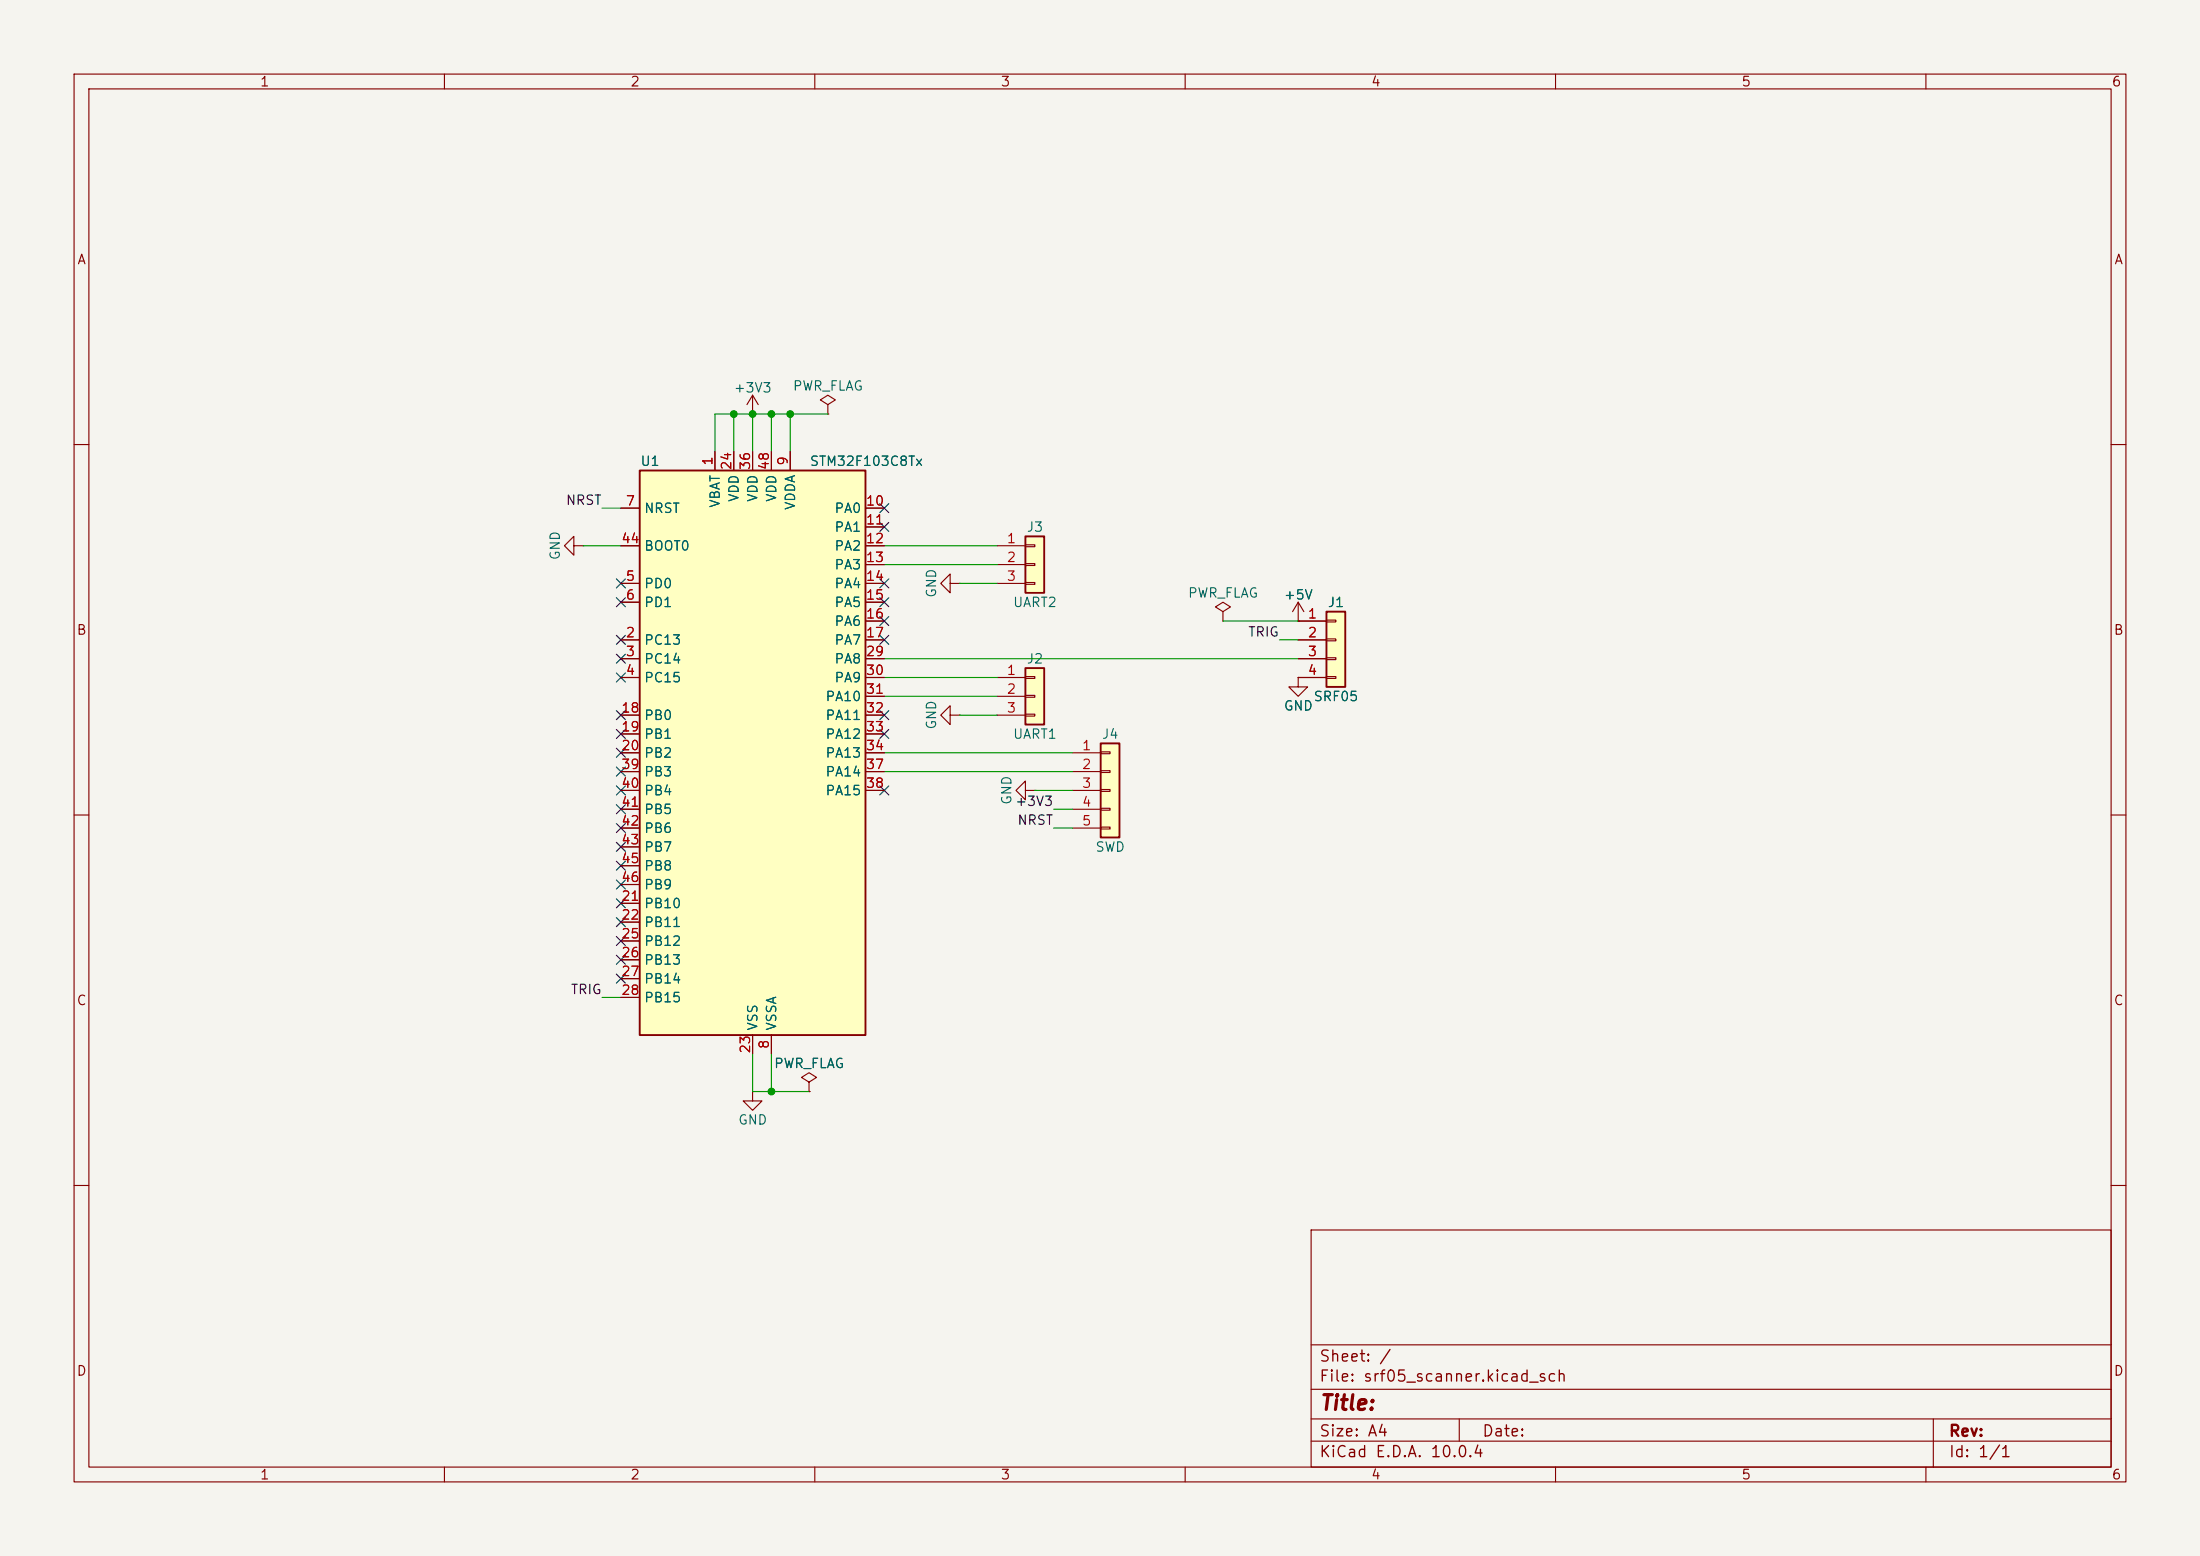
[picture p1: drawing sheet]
<svg xmlns="http://www.w3.org/2000/svg" width="297mm" height="210mm" viewBox="0 0 297 210" stroke-linecap="round" stroke-linejoin="round" font-family="sans-serif">
<path d="M0 0h297v210h-297z" fill="#f5f4ef" stroke="#f5f4ef" stroke-width=".14"/>
<g fill="none" stroke="#840000" stroke-width=".15">
<path d="M10 10h277v190h-277zM12 12h273v186h-273zM60 10v2M110 10v2M160 10v2M210 10v2M260 10v2M111.8 54.6l1-.6-1-.7-1.1 .7 1.1 .6v1.3M111.8 55.9h.1M10 60h2M77.5 73.7v-1.3l-1.3 1.3 1.3 1.2v-1.2h1.2M78.7 73.7h.1"/>
<path d="M285 60h2M10 110h2M285 110h2M10 160h2M177 166h108v32h-108zM285 160h2M60 198v2M110 198v2M160 198v2M177 194.5h108M177 191.5h108M177 187.5h108"/>
<path d="M177 181.5h108M197 191.5v3M210 198v2M260 198v2M261 191.5v6.5"/>
</g>
<path d="M86.4 63.5h30.4v76.2h-30.4z" fill="#ffffc2"/>
<path d="M86.4 63.5h30.4v76.2h-30.4z" fill="none" stroke="#840000" stroke-width=".25"/>
<g fill="none" stroke="#840000" stroke-width=".15">
<path d="M83.8 78.7h2.6M83.8 68.6h2.6M83.8 73.7h2.6M96.5 61v2.5M99.1 61v2.5M101.6 61v2.5M104.1 61v2.5M106.7 61v2.5M116.8 78.7h2.6M116.8 68.6h2.6M116.8 71.1h2.6M116.8 73.7h2.6"/>
<path d="M116.8 76.2h2.6M128.3 78.7v-1.2l-1.3 1.2 1.3 1.3v-1.3h1.2M129.5 78.7h.1M83.8 86.4h2.6M83.8 88.9h2.6M83.8 91.4h2.6M83.8 81.3h2.6M83.8 96.5h2.6M83.8 99.1h2.6M116.8 86.4h2.6M116.8 88.9h2.6M116.8 91.4h2.6"/>
<path d="M116.8 81.3h2.6M116.8 83.8h2.6M116.8 96.5h2.6M116.8 99.1h2.6M116.8 94h2.6M128.3 96.5v-1.2l-1.3 1.2 1.3 1.3v-1.3h1.2M129.5 96.5h.1M83.8 101.6h2.6M83.8 104.1h2.6M83.8 106.7h2.6M83.8 109.2h2.6M83.8 111.8h2.6"/>
<path d="M83.8 114.3h2.6M83.8 116.8h2.6M83.8 119.4h2.6M116.8 101.6h2.6M116.8 104.1h2.6M116.8 106.7h2.6M83.8 121.9h2.6M83.8 124.5h2.6M83.8 127h2.6M83.8 129.5h2.6M83.8 132.1h2.6M83.8 134.6h2.6"/>
<path d="M101.6 139.7v2.5M104.1 139.7v2.5M101.6 147.3v1.3h1.3l-1.3 1.3-1.3-1.3h1.3M101.6 147.3h.1M109.2 146.1l1-.7-1-.6-1 .6 1 .7v1.2M109.2 147.3h.1"/>
</g>
<path d="M138.4 90.2h2.6v7.6h-2.6z" fill="#ffffc2"/>
<path d="M138.4 90.2h2.6v7.6h-2.6z" fill="none" stroke="#840000" stroke-width=".25"/>
<path d="M101.6 55.9h.1M101.6 53.3l-.8 1.3M101.6 53.3l.8 1.3M101.6 53.3v2.6M134.6 91.4h3.8M134.6 94h3.8M134.6 96.5h3.8M138.4 91.3h1.3v.3h-1.3zM138.4 93.9h1.3v.2h-1.3zM138.4 96.4h1.3v.2h-1.3z" fill="none" stroke="#840000" stroke-width=".15"/>
<path d="M138.4 72.4h2.6v7.6h-2.6z" fill="#ffffc2"/>
<path d="M138.4 72.4h2.6v7.6h-2.6z" fill="none" stroke="#840000" stroke-width=".25"/>
<g fill="none" stroke="#840000" stroke-width=".15">
<path d="M134.6 73.7h3.8M134.6 76.2h3.8M134.6 78.7h3.8M138.4 73.5h1.3v.3h-1.3zM138.4 76.1h1.3v.2h-1.3zM138.4 78.6h1.3v.3h-1.3zM165.1 82.6l1-.7-1-.6-1 .6 1 .7v1.2M165.1 83.8h.1M175.3 83.8h.1M175.3 91.4v1.3h1.2l-1.2 1.3-1.3-1.3h1.3M175.3 91.4h.1M175.3 81.3l-.8 1.3"/>
<path d="M175.3 81.3l.7 1.3M175.3 81.3v2.5"/>
</g>
<path d="M179.1 82.6h2.5v10.1h-2.5z" fill="#ffffc2"/>
<path d="M179.1 82.6h2.5v10.1h-2.5z" fill="none" stroke="#840000" stroke-width=".25"/>
<path d="M175.3 83.8h3.8M175.3 86.4h3.8M175.3 88.9h3.8M175.3 91.4h3.8M179.1 83.7h1.2v.2h-1.2zM179.1 86.2h1.2v.3h-1.2zM179.1 88.8h1.2v.2h-1.2zM179.1 91.3h1.2v.3h-1.2z" fill="none" stroke="#840000" stroke-width=".15"/>
<path d="M148.6 100.3h2.5v12.7h-2.5z" fill="#ffffc2"/>
<path d="M148.6 100.3h2.5v12.7h-2.5z" fill="none" stroke="#840000" stroke-width=".25"/>
<g fill="none" stroke="#840000" stroke-width=".15">
<path d="M83.8 78.7h2.6M83.8 68.6h2.6M83.8 73.7h2.6M96.5 61v2.5M99.1 61v2.5M101.6 61v2.5M104.1 61v2.5M106.7 61v2.5M116.8 78.7h2.6M116.8 68.6h2.6M116.8 71.1h2.6M116.8 73.7h2.6"/>
<path d="M116.8 76.2h2.6M83.8 86.4h2.6M83.8 88.9h2.6M83.8 91.4h2.6M83.8 81.3h2.6M83.8 96.5h2.6M83.8 99.1h2.6M116.8 86.4h2.6M116.8 88.9h2.6M116.8 91.4h2.6M116.8 81.3h2.6M116.8 83.8h2.6"/>
<path d="M116.8 96.5h2.6M116.8 99.1h2.6M116.8 94h2.6M175.3 83.8h.1M175.3 91.4h.1M175.3 86.4h3.8M175.3 88.9h3.8M175.3 91.4h3.8M175.3 83.8h3.8M83.8 101.6h2.6M83.8 104.1h2.6M83.8 106.7h2.6"/>
<path d="M83.8 109.2h2.6M83.8 111.8h2.6M83.8 114.3h2.6M83.8 116.8h2.6M83.8 119.4h2.6M116.8 101.6h2.6M116.8 104.1h2.6M116.8 106.7h2.6M138.4 106.7v-1.3l-1.2 1.3 1.2 1.3v-1.3h1.3M139.7 106.7h.1M144.8 101.6h3.8M144.8 104.1h3.8"/>
<path d="M144.8 106.7h3.8M144.8 109.2h3.8M144.8 111.8h3.8M148.6 101.5h1.3v.2h-1.3zM148.6 104h1.3v.3h-1.3zM148.6 106.6h1.3v.2h-1.3zM148.6 109.1h1.3v.2h-1.3zM148.6 111.6h1.3v.3h-1.3zM83.8 121.9h2.6M83.8 124.5h2.6M83.8 127h2.6M83.8 129.5h2.6"/>
<path d="M83.8 132.1h2.6M83.8 134.6h2.6M101.6 139.7v2.5M104.1 139.7v2.5M109.2 147.3h.1"/>
</g>
<g fill="none" stroke="#009600" stroke-width=".15">
<path d="M99.1 55.9v5.1M101.6 55.9v5.1M104.1 55.9v5.1M106.7 55.9v5.1M111.8 55.9h-15.3v5.1M78.7 73.7h5.1M81.3 68.6h2.5M119.4 73.7h15.2M119.4 76.2h15.2M129.5 78.7h5.1M119.4 88.9h55.9M119.4 94h15.2"/>
<path d="M119.4 91.4h15.2M129.5 96.5h5.1M165.1 83.8h10.2M172.7 86.4h2.6M119.4 101.6h25.4M119.4 104.1h25.4M139.7 106.7h5.1M142.2 109.2h2.6M142.2 111.8h2.6M81.3 134.6h2.5M101.6 142.2v5.1h7.6M104.1 142.2v5.1"/>
</g>
<g fill="none" stroke="#000084" stroke-width=".15">
<path d="M83.2 78.1l1.2 1.2M84.4 78.1l-1.2 1.2M118.8 68l1.2 1.2M118.8 78.1l1.2 1.2M118.8 70.5l1.2 1.2M120 68l-1.2 1.2M120 78.1l-1.2 1.2M120 70.5l-1.2 1.2M83.2 98.5l1.2 1.2M83.2 80.7l1.2 1.2M83.2 85.8l1.2 1.2M83.2 88.3l1.2 1.2"/>
<path d="M83.2 90.8l1.2 1.2M83.2 95.9l1.2 1.2M84.4 98.5l-1.2 1.2M84.4 80.7l-1.2 1.2M84.4 85.8l-1.2 1.2M84.4 88.3l-1.2 1.2M84.4 90.8l-1.2 1.2M84.4 95.9l-1.2 1.2M118.8 95.9l1.2 1.2M118.8 98.5l1.2 1.2M118.8 80.7l1.2 1.2M118.8 83.2l1.2 1.2"/>
<path d="M118.8 85.8l1.2 1.2M120 95.9l-1.2 1.2M120 80.7l-1.2 1.2M120 83.2l-1.2 1.2M120 98.5l-1.2 1.2M120 85.8l-1.2 1.2M83.2 101l1.2 1.2M83.2 103.5l1.2 1.2M83.2 108.6l1.2 1.2M83.2 111.2l1.2 1.2M83.2 113.7l1.2 1.2M83.2 116.2l1.2 1.2"/>
<path d="M83.2 118.8l1.2 1.2M83.2 106.1l1.2 1.2M84.4 101l-1.2 1.2M84.4 103.5l-1.2 1.2M84.4 108.6l-1.2 1.2M84.4 111.2l-1.2 1.2M84.4 113.7l-1.2 1.2M84.4 116.2l-1.2 1.2M84.4 118.8l-1.2 1.2M84.4 106.1l-1.2 1.2M118.8 106.1l1.2 1.2M120 106.1l-1.2 1.2"/>
<path d="M83.2 126.4l1.2 1.2M83.2 128.9l1.2 1.2M83.2 131.5l1.2 1.2M83.2 121.3l1.2 1.2M83.2 123.9l1.2 1.2M84.4 131.5l-1.2 1.2M84.4 126.4l-1.2 1.2M84.4 128.9l-1.2 1.2M84.4 121.3l-1.2 1.2M84.4 123.9l-1.2 1.2"/>
</g>
<g fill="#009600" stroke="#009600" stroke-width=".14">
<circle cx="104.1" cy="147.3" r=".46"/>
<circle cx="99.1" cy="55.9" r=".46"/>
<circle cx="106.7" cy="55.9" r=".46"/>
<circle cx="101.6" cy="55.9" r=".46"/>
<circle cx="104.1" cy="55.9" r=".46"/>
</g>
<text font-size="2" fill="#840000" x="178" y="190.8">Title:</text>
<g font-size="1.5" fill="#840000">
<text x="178" y="184.2">Sheet: /</text>
<text x="178" y="186.9">File: srf05_scanner.kicad_sch</text>
<text x="178" y="197.1">KiCad E.D.A. 10.0.4</text>
<text x="178" y="194.3">Size: A4</text>
<text x="200" y="194.3">Date:</text>
<text x="263" y="194.3">Rev:</text>
<text x="263" y="197.1">Id: 1/1</text>
</g>
<g font-size="1.3" fill="#840000">
<text x="35" y="12">1</text>
<text x="85" y="12">2</text>
<text x="135" y="12">3</text>
<text x="185" y="12">4</text>
<text x="235" y="12">5</text>
<text x="285" y="12">6</text>
<text x="10.3" y="36">A</text>
<text x="285.3" y="36">A</text>
<text x="10.3" y="86">B</text>
<text x="285.3" y="86">B</text>
<text x="10.3" y="136">C</text>
<text x="285.3" y="136">C</text>
<text x="10.3" y="186">D</text>
<text x="285.3" y="186">D</text>
<text x="35" y="200">1</text>
<text x="85" y="200">2</text>
<text x="135" y="200">3</text>
<text x="185" y="200">4</text>
<text x="235" y="200">5</text>
<text x="285" y="200">6</text>
</g>
<g font-size="1.3" fill="#006464">
<text x="99" y="53.3">+3V3</text>
<text x="106.9" y="53">PWR_FLAG</text>
<text x="86.4" y="63.2">U1</text>
<text x="109.2" y="63.2">STM32F103C8Tx</text>
<text x="86.9" y="69.6">NRST</text>
<text x="97.5" y="68.6" transform="rotate(-90 97.5 68.6)">VBAT</text>
<text x="100" y="67.8" transform="rotate(-90 100 67.8)">VDD</text>
<text x="102.6" y="67.8" transform="rotate(-90 102.6 67.8)">VDD</text>
<text x="105.1" y="67.8" transform="rotate(-90 105.1 67.8)">VDD</text>
<text x="107.7" y="68.9" transform="rotate(-90 107.7 68.9)">VDDA</text>
<text x="112.6" y="69.6">PA0</text>
<text x="75.9" y="75.7" transform="rotate(-90 75.9 75.7)">GND</text>
<text x="86.9" y="74.6">BOOT0</text>
<text x="112.6" y="72.1">PA1</text>
<text x="112.6" y="74.6">PA2</text>
<text x="112.6" y="77.2">PA3</text>
<text x="138.5" y="72.1">J3</text>
<text x="86.9" y="79.7">PD0</text>
<text x="86.9" y="82.3">PD1</text>
<text x="112.6" y="79.7">PA4</text>
<text x="112.6" y="82.3">PA5</text>
<text x="126.7" y="80.8" transform="rotate(-90 126.7 80.8)">GND</text>
<text x="136.7" y="82.3">UART2</text>
<text x="160.3" y="81">PWR_FLAG</text>
<text x="173.2" y="81.2">+5V</text>
<text x="179.1" y="82.3">J1</text>
<text x="86.9" y="87.3">PC13</text>
<text x="86.9" y="89.9">PC14</text>
<text x="112.6" y="84.8">PA6</text>
<text x="112.6" y="87.3">PA7</text>
<text x="112.6" y="89.9">PA8</text>
<text x="138.5" y="89.9">J2</text>
<text x="86.9" y="92.4">PC15</text>
<text x="111.4" y="95">PA10</text>
<text x="112.6" y="92.4">PA9</text>
<text x="177.2" y="95">SRF05</text>
<text x="86.9" y="97.5">PB0</text>
<text x="86.9" y="100">PB1</text>
<text x="111.4" y="97.5">PA11</text>
<text x="111.4" y="100">PA12</text>
<text x="126.7" y="98.6" transform="rotate(-90 126.7 98.6)">GND</text>
<text x="136.7" y="100">UART1</text>
<text x="148.7" y="100">J4</text>
<text x="173.2" y="96.2">GND</text>
<text x="86.9" y="102.6">PB2</text>
<text x="86.9" y="105.1">PB3</text>
<text x="86.9" y="107.7">PB4</text>
<text x="111.4" y="102.6">PA13</text>
<text x="111.4" y="105.1">PA14</text>
<text x="111.4" y="107.7">PA15</text>
<text x="86.9" y="110.2">PB5</text>
<text x="86.9" y="112.7">PB6</text>
<text x="136.9" y="108.7" transform="rotate(-90 136.9 108.7)">GND</text>
<text x="86.9" y="115.3">PB7</text>
<text x="86.9" y="117.8">PB8</text>
<text x="147.8" y="115.3">SWD</text>
<text x="86.9" y="122.9">PB10</text>
<text x="86.9" y="125.4">PB11</text>
<text x="86.9" y="120.4">PB9</text>
<text x="86.9" y="128">PB12</text>
<text x="86.9" y="130.5">PB13</text>
<text x="86.9" y="133.1">PB14</text>
<text x="86.9" y="135.6">PB15</text>
<text x="102.6" y="139.2" transform="rotate(-90 102.6 139.2)">VSS</text>
<text x="105.1" y="139.2" transform="rotate(-90 105.1 139.2)">VSSA</text>
<text x="104.4" y="144.5">PWR_FLAG</text>
<text x="99.6" y="152.1">GND</text>
</g>
<g font-size="1.3" fill="#a90000">
<text x="96.5" y="62.9" transform="rotate(-90 96.5 62.9)">1</text>
<text x="99" y="63.5" transform="rotate(-90 99 63.5)">24</text>
<text x="101.6" y="63.5" transform="rotate(-90 101.6 63.5)">36</text>
<text x="104.1" y="63.5" transform="rotate(-90 104.1 63.5)">48</text>
<text x="106.7" y="62.9" transform="rotate(-90 106.7 62.9)">9</text>
<text x="84.4" y="68.6">7</text>
<text x="116.8" y="68.6">10</text>
<text x="116.8" y="71.1">11</text>
<text x="83.8" y="73.6">44</text>
<text x="116.8" y="73.6">12</text>
<text x="116.8" y="76.2">13</text>
<text x="135.8" y="73.6">1</text>
<text x="135.8" y="76.2">2</text>
<text x="84.4" y="78.7">5</text>
<text x="84.4" y="81.3">6</text>
<text x="116.8" y="78.7">14</text>
<text x="116.8" y="81.3">15</text>
<text x="116.8" y="83.8">16</text>
<text x="135.8" y="78.7">3</text>
<text x="176.5" y="83.8">1</text>
<text x="84.4" y="86.3">2</text>
<text x="84.4" y="88.9">3</text>
<text x="116.8" y="86.3">17</text>
<text x="116.8" y="88.9">29</text>
<text x="176.5" y="86.3">2</text>
<text x="176.5" y="88.9">3</text>
<text x="84.4" y="91.4">4</text>
<text x="116.8" y="91.4">30</text>
<text x="116.8" y="94">31</text>
<text x="135.8" y="91.4">1</text>
<text x="135.8" y="94">2</text>
<text x="176.5" y="91.4">4</text>
<text x="83.8" y="96.5">18</text>
<text x="83.8" y="99">19</text>
<text x="83.8" y="101.6">20</text>
<text x="116.8" y="96.5">32</text>
<text x="116.8" y="99">33</text>
<text x="116.8" y="101.6">34</text>
<text x="135.8" y="96.5">3</text>
<text x="146" y="101.6">1</text>
<text x="83.8" y="104.1">39</text>
<text x="83.8" y="106.7">40</text>
<text x="116.8" y="104.1">37</text>
<text x="116.8" y="106.7">38</text>
<text x="146" y="104.1">2</text>
<text x="146" y="106.7">3</text>
<text x="83.8" y="109.2">41</text>
<text x="83.8" y="111.7">42</text>
<text x="146" y="109.2">4</text>
<text x="146" y="111.7">5</text>
<text x="83.8" y="114.3">43</text>
<text x="83.8" y="116.8">45</text>
<text x="83.8" y="119.4">46</text>
<text x="83.8" y="121.9">21</text>
<text x="83.8" y="124.4">22</text>
<text x="83.8" y="127">25</text>
<text x="83.8" y="129.5">26</text>
<text x="83.8" y="132.1">27</text>
<text x="83.8" y="134.6">28</text>
<text x="101.6" y="142.3" transform="rotate(-90 101.6 142.3)">23</text>
<text x="104.1" y="141.7" transform="rotate(-90 104.1 141.7)">8</text>
</g>
<g font-size="1.3" fill="#0f0f0f">
<text x="76.3" y="68.5">NRST</text>
<text x="168.4" y="86.2">TRIG</text>
<text x="137" y="109.1">+3V3</text>
<text x="137.3" y="111.6">NRST</text>
<text x="77" y="134.5">TRIG</text>
</g>
</svg>
